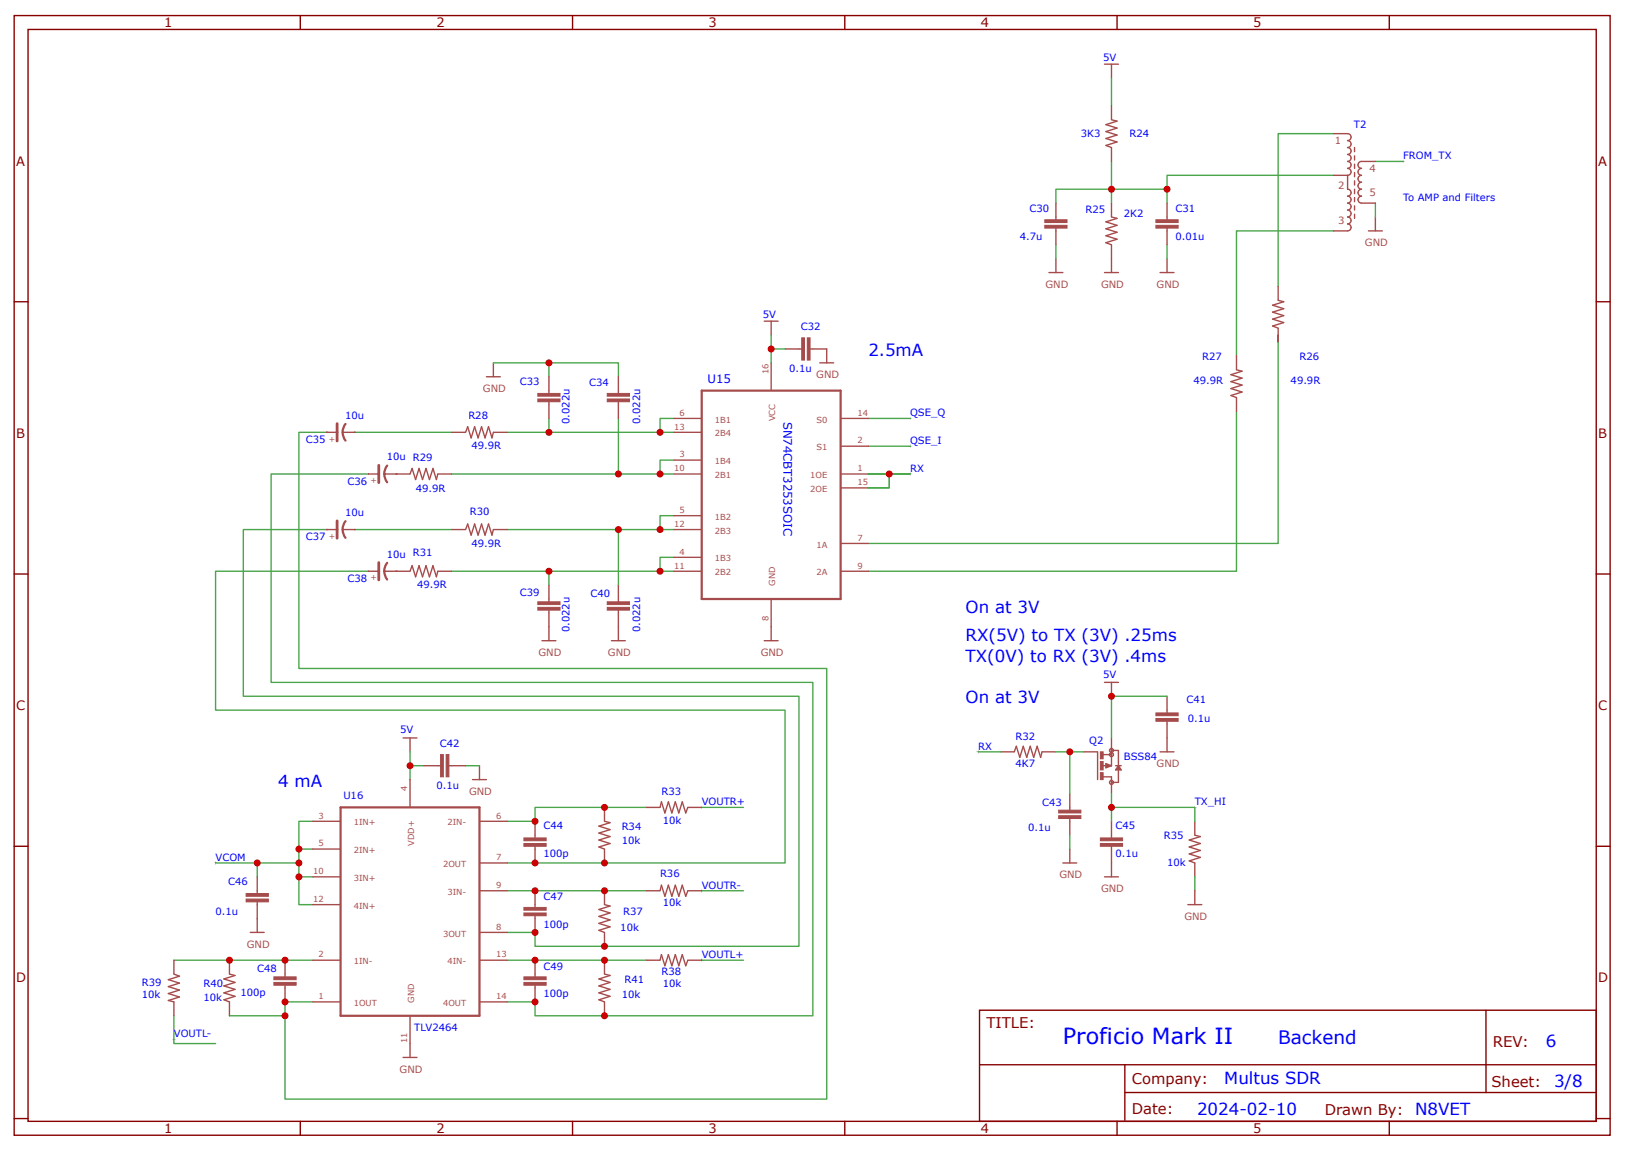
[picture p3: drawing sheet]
<svg xmlns="http://www.w3.org/2000/svg" width="297mm" height="210mm" viewBox="0 0 297 210" stroke-linecap="round" stroke-linejoin="round" font-family="sans-serif">
<g fill="none" stroke="#a54b4b" stroke-width=".25">
<path d="M200.1 11.6h2.5M201.3 11.6v2.5M201.3 19.2v2.4M191.2 36.8v3M201.3 26.8v2.4M201.3 36.8v2.5M201.3 21.7l1 .2-2 .7 2 .6-2 .6 2 .7-2 .6 2 .6-2 .6 1 .4M201.3 39.3l1 .2-2 .7 2 .6-2 .6 2 .7-2 .6 2 .6-2 .7 1 .3M211.4 36.8v3M241.6 24.2h2.5a.63 .63 0 0 1 .6 .6 .63 .63 0 0 1-.6 .7 .63 .63 0 0 1 .6 .6 .63 .63 0 0 1-.6 .6 .63 .63 0 0 1 .6 .6 .63 .63 0 0 1-.6 .7 .63 .63 0 0 1 .6 .6 .63 .63 0 0 1-.6 .6 .63 .63 0 0 1 .6 .7 .63 .63 0 0 1-.6 .6 .63 .63 0 0 1 .6 .6 .63 .63 0 0 1-.6 .7M241.6 31.7h2.4M244.1 31.7v2.6a.63 .63 0 0 1 .6 .6 .63 .63 0 0 1-.6 .6 .63 .63 0 0 1 .6 .7 .63 .63 0 0 1-.6 .6 .63 .63 0 0 1 .6 .6 .63 .63 0 0 1-.6 .6 .63 .63 0 0 1 .6 .7 .63 .63 0 0 1-.6 .6 .63 .63 0 0 1 .6 .6 .63 .63 0 0 1-.6 .7 .63 .63 0 0 1 .6 .6 .63 .63 0 0 1-.6 .6h-2.5"/>
<path d="M245.3 26.7v.8M245.3 28.2v.8M245.3 29.7v.8M245.3 31.2v.8M245.3 32.8v.7M245.3 34.3v.8M245.3 35.8v.7M245.3 37.3v.7M245.3 38.8v.7M246.6 29.2a.63 .63 0 0 0-.6 .7 .63 .63 0 0 0 .6 .6 .63 .63 0 0 0-.6 .6 .63 .63 0 0 0 .6 .7 .63 .63 0 0 0-.6 .6 .63 .63 0 0 0 .6 .6 .63 .63 0 0 0-.6 .6 .63 .63 0 0 0 .6 .7 .63 .63 0 0 0-.6 .6 .63 .63 0 0 0 .6 .6 .63 .63 0 0 0-.6 .7 .63 .63 0 0 0 .6 .6M246.6 29.2h2.5M246.6 36.8h2.5"/>
<path d="M249.1 39.3v2.5M138.4 58.2h2.5M139.7 58.2v2.5M190 49.4h2.5M191.2 41.3v3M191.2 46.8v2.6M200.1 49.4h2.5M201.3 44.4v5M210.1 49.4h2.5M211.4 41.3v3M211.4 46.8v2.6M231.5 54.4l1 .2-2 .7 2 .6-2 .6 2 .7-2 .6 2 .6-2 .6 1 .4"/>
<path d="M231.5 51.9v2.5M231.5 59.5v2.4M247.9 41.8h2.5M59.2 78.3h.1M59.2 78.3h1.9M62.1 78.3h.1M62.1 78.3h2.1M64.2 78.3h.1M81.8 78.3h2.5M84.3 78.3l.4-1 .6 2 .7-2 .6 2 .6-2 .6 2 .7-2 .6 2 .3-1M88.1 68.2h2.5M89.4 65.7v2.5"/>
<path d="M89.4 78.3h2.5M99.4 68.2v3M99.4 72.8v3M112 68.2v3M112 72.8v3M122.1 75.8h4.9M122.1 78.3h4.9M139.7 65.7v5M142.2 63.2h3M146.7 63.2h3v2.5M148.5 65.7h2.5M152.3 75.8h5"/>
<path d="M224 67l1 .2-2.1 .7 2.1 .6-2.1 .6 2.1 .6-2.1 .7 2.1 .6-2.1 .6 1.1 .4M224 64.5v2.4M224 72v2.5M59.2 95.9h.1M59.2 95.9h1.9M62.1 95.9h.1M62.1 95.9h2.1M64.2 95.9h.1M66.7 85.8h1.9M69.6 85.8h.1M69.6 85.8h4.6M71.7 85.8h.1"/>
<path d="M74.3 85.8l.3-1 .7 2 .6-2 .6 2 .7-2 .6 2 .6-2 .6 2 .3-1M79.3 85.8h2.5M81.8 95.9h2.5M84.3 95.9l.4-1 .6 2 .7-2 .6 2 .6-2 .6 2 .7-2 .6 2 .3-1M89.4 95.9h2.5M122.1 93.4h4.9M122.1 83.3h4.9M122.1 85.8h4.9M122.1 95.9h4.9M152.3 98.4h5M152.3 85.8h5M152.3 80.8h5"/>
<path d="M152.3 88.4h5M66.7 103.5h1.9M69.6 103.5h.1M69.6 103.5h4.6M71.7 103.5h.1M74.3 103.5l.3-1.1 .7 2.1 .6-2.1 .6 2.1 .7-2.1 .6 2.1 .6-2.1 .6 2.1 .3-1M79.3 103.5h2.5M98.2 116h2.5M99.4 106v3M99.4 110.5v5.5M110.7 116h2.6M112 106v3"/>
<path d="M112 110.5v5.5M122.1 100.9h4.9M122.1 103.5h4.9M138.4 116h2.5M139.7 108.6v7.4M152.3 103.5h5M73 133.6h2.5M74.3 133.6v2.6M76.8 138.7h3M81.3 138.7h3M86.8 138.7v2.5M181.2 136.2h2.5"/>
<path d="M183.7 136.2l.4-1.1 .6 2.1 .6-2.1 .7 2.1 .6-2.1 .6 2.1 .7-2.1 .6 2.1 .2-1M188.8 136.2h2.4M196.3 136.2h2.5M198.8 136.2v5M199.8 138.7h1.5M199.8 136.7h1.5M200.1 123.6h2.5M200.3 138.3l1 .4-1 .3zM200.8 138.7l-.4-.2v.3l.5-.1M201.3 123.6v2.5M201.3 133.6v5.1M201.3 135.9h1.3v5.8h-1.3"/>
<path d="M202.1 138.7h1M202.6 138.7l.5 .7h-1zM202.6 138.9l.2 .4h-.5zM210.1 136.2h2.5M211.4 126.1v3M211.4 130.6v5.6M46.6 158.8v3M56.7 148.7h4.9M56.7 153.8h4.9M56.7 158.8h4.9M74.3 141.2v4.9M85.6 141.2h2.5"/>
<path d="M86.9 148.7h5M86.9 156.3h5M96.9 148.7v3.1M96.9 153.3v3M109.5 146.2v2.5M109.5 153.8v2.5M109.5 148.7l1 .3-2 .6 2 .6-2 .7 2 .6-2 .6 2 .7-2 .6 1 .4M117 146.2h2.5M119.5 146.2l.3-1 .6 2 .7-2 .6 2 .6-2 .6 2 .7-2 .6 2 .4-1M124.6 146.2h2.5M192.5 156.3h2.5M193.8 143.7v3"/>
<path d="M193.8 148.2v3.1M193.8 153.8v2.5M199.8 140.7h1.5v3M200.1 158.8h2.5M201.3 148.7v3.1M201.3 153.3v5.5M216.4 151.3l1 .2-2 .6 2 .7-2 .6 2 .6-2 .6 2 .7-2 .6 1 .4M216.4 148.7v2.5M216.4 156.3v2.5M31.5 176.4l1 .4-2 .6 2 .6-2 .7 2 .6-2 .6 2 .7-2 .6 1 .2M31.5 173.9v2.5M41.6 176.4l1 .3-2 .6 2 .6-2 .6 2 .7-2 .6 2 .6-2 .7 1 .3"/>
<path d="M41.6 173.9v2.5M45.3 168.9h2.5M46.6 163.3v5.6M51.6 173.9v3M51.6 178.4v3M56.7 173.9h4.9M56.7 163.8h4.9M86.9 168.9h5M86.9 173.9h5M86.9 161.3h5M96.9 161.3v3M96.9 165.8v3.1"/>
<path d="M96.9 173.9v3M96.9 178.4v3M109.5 176.4l1 .3-2 .6 2 .6-2 .6 2 .7-2 .6 2 .6-2 .7 1 .3M109.5 161.3v2.5M109.5 168.9v2.5M109.5 173.9v2.5M109.5 163.8l1 .3-2 .6 2 .6-2 .7 2 .6-2 .6 2 .7-2 .6 1 .4M117 173.9h2.5M117 161.3h2.5M119.5 161.3l.3-1 .6 2 .7-2 .6 2 .6-2 .6 2 .7-2 .6 2 .4-1M119.5 173.9l.3-1 .6 2 .7-2 .6 2 .6-2 .6 2 .7-2 .6 2 .4-1M124.6 173.9h2.5"/>
<path d="M124.6 161.3h2.5M215.1 163.8h2.6M216.4 161.3v2.5M31.5 181.5v2.5M41.6 181.5v2.5M56.7 181.4h4.9M73 191.5h2.5M74.3 184v7.5M86.9 181.4h5M109.5 181.5v2.5"/>
<circle cx="201.3" cy="135.9" r=".35"/>
<circle cx="201.3" cy="136.7" r=".35"/>
<circle cx="201.3" cy="141.7" r=".35"/>
</g>
<g fill="none" stroke="#4ba54b" stroke-width=".25">
<path d="M201.3 14.1v5.1M191.2 36.8v-2.5h20.2v2.5M201.3 29.2v7.6M241.6 31.7h-30.2v2.6M241.6 24.2h-10.1v27.7M249.1 36.8v2.5M249.1 29.2h5M191.2 44.3v2.5M211.4 44.3v2.5M241.6 41.8h-17.6v22.7M59.2 78.3h-5.1v42.8h95.6v77.9h-98.1v-15M64.2 78.3h17.6"/>
<path d="M89.4 65.7h22.6v2.5M91.9 78.3h27.6M99.4 65.7v2.5M99.4 75.8v2.5M112 75.8v10M122.1 75.8h-2.6v2.5h2.6M139.7 60.7v5M139.7 63.2h2.5M157.3 75.8h7.5M224 74.5v29h-66.7M231.5 61.9v-1.2v37.7h-74.2M59.2 95.9h-15.1v30.2h100.6v45.3h-47.8v-2.5h-5"/>
<path d="M64.2 95.9h17.6M66.7 85.8h-17.6v37.8h98.1v60.4h-50.3v-2.6h-5M81.8 85.8h37.7M91.9 95.9h27.6M112 95.9v10.1M122.1 83.3h-2.6v2.5h2.6M122.1 93.4h-2.6v2.5h2.6M157.3 80.8h7.5M66.7 103.5h-27.7v25.1h103.2v27.7h-50.3M81.8 103.5h37.7M99.4 103.5v2.5M122.1 100.9h-2.6v2.6h2.6"/>
<path d="M74.3 138.7h2.5M74.3 136.2v5M84.3 138.7h2.5M177.2 136.2h4M191.2 136.2h5.1M193.8 136.2v7.5M211.4 126.1h-10.1v7.5M39 156.3h15.1M46.6 156.3v2.5M54.1 153.8h2.6M54.1 158.8h2.6M56.7 148.7h-2.6v15.1h2.6"/>
<path d="M117 146.2h-20.1v2.5h-5M127.1 146.2h7.5M193.8 151.3v2.5M201.3 146.2h15.1v2.5M201.3 143.7v5M216.4 158.8v2.5M31.5 173.9h25.2M91.9 161.3h25.1M91.9 173.9h25.1M127.1 161.3h7.5M127.1 173.9h7.5M31.5 184v5h7.5"/>
<path d="M56.7 181.4h-5.1v2.6h-10"/>
</g>
<g fill="#000">
<path d="M254.1 29v.5zM253.9 29.2h.5z"/>
<path d="M164.8 75.5v.5zM164.6 75.8h.5z"/>
<path d="M164.8 80.6v.5zM164.6 80.8h.5z"/>
<path d="M164.8 85.6v.5zM164.6 85.8h.5z"/>
<path d="M177.2 135.9v.5zM176.9 136.2h.5z"/>
<path d="M39 156v.5zM38.8 156.3h.5z"/>
<path d="M127.1 146v.5zM126.8 146.2h.5z"/>
<path d="M216.4 146v.5zM216.2 146.2h.5z"/>
<path d="M127.1 161.1v.5zM126.8 161.3h.5z"/>
<path d="M127.1 173.6v.5zM126.8 173.9h.5z"/>
<path d="M31.5 188v.5zM31.2 188.2h.5z"/>
</g>
<g fill="none" stroke="#800" stroke-width=".25">
<path d="M2.6 2.8h289v202.8h-289zM5.1 5.3h284v197.8h-284zM54.4 2.8v2.5M103.7 2.8v2.5M153 2.8v2.5M202.3 2.8v2.5M251.6 2.8v2.5M2.6 54.6h2.5M289.1 54.6h2.5M2.6 104h2.5M289.1 104h2.5M2.6 153.3h2.5"/>
<path d="M289.1 153.3h2.5M177.4 182.9h111.7v20.2h-111.7zM177.4 192.8h111.6M203.7 197.9h85.3M203.7 192.8v10.1M269.1 183v14.9M2.6 202.6h2.5M54.4 203.1v2.5M103.7 203.1v2.5M153 203.1v2.5M202.3 203.1v2.5M251.6 203.1v2.5"/>
<path d="M289.1 202.6h2.5"/>
</g>
<path d="M62.1 78.3l.1 .8 .4 .7M62.6 76.8l-.4 .7-.2 .8M127.1 70.7h25.2v37.8h-25.2zM62.1 95.9l.1 .8 .4 .7M62.6 94.4l-.4 .7-.2 .8M70.1 84.3a2.42 2.42 0 0 0 0 3M70.1 101.9a2.42 2.42 0 0 0 0 3M61.7 146.2h25.1v37.8h-25.1z" fill="none" stroke="#a54b4b" stroke-width=".4"/>
<g fill="#a54b4b" stroke="#a54b4b" stroke-width=".18">
<path d="M94.9 152.8h4v.5h-4z"/>
<path d="M94.9 151.8h4v.5h-4z"/>
<path d="M94.9 165.3h4v.5h-4z"/>
<path d="M94.9 164.3h4v.5h-4z"/>
<path d="M94.9 177.9h4v.5h-4z"/>
<path d="M94.9 176.9h4v.5h-4z"/>
<path d="M49.6 177.9h4v.5h-4z"/>
<path d="M49.6 176.9h4v.5h-4z"/>
<path d="M80.8 136.7h.5v4h-.5z"/>
<path d="M79.8 136.7h.5v4h-.5z"/>
<path d="M44.6 162.8h4v.5h-4z"/>
<path d="M44.6 161.8h4v.5h-4z"/>
<path d="M189.2 40.8h4.1v.5h-4.1z"/>
<path d="M189.2 39.8h4.1v.5h-4.1z"/>
<path d="M209.4 40.8h4v.5h-4z"/>
<path d="M209.4 39.8h4v.5h-4z"/>
<path d="M97.4 71.2h4v.6h-4z"/>
<path d="M97.4 72.3h4v.5h-4z"/>
<path d="M97.4 109h4v.5h-4z"/>
<path d="M97.4 110h4v.5h-4z"/>
<path d="M110 109h4v.5h-4z"/>
<path d="M110 110h4v.5h-4z"/>
<path d="M110 71.2h4v.6h-4z"/>
<path d="M110 72.3h4v.5h-4z"/>
<path d="M146.2 61.2h.5v4h-.5z"/>
<path d="M145.2 61.2h.5v4h-.5z"/>
<path d="M209.4 129.1h4v.5h-4z"/>
<path d="M209.4 130.1h4v.5h-4z"/>
<path d="M191.8 146.7h4v.5h-4z"/>
<path d="M191.8 147.7h4v.5h-4z"/>
<path d="M199.3 139.9h.5v1.3h-.5z"/>
<path d="M199.3 136.2h.5v1.2h-.5z"/>
<path d="M199.3 137.9h.5v1.5h-.5z"/>
<path d="M199.3 152.8h4v.5h-4z"/>
<path d="M199.3 151.8h4v.5h-4z"/>
</g>
<path d="M61.1 76.7v3.2M61.1 94.3v3.2M68.6 84.3v3.1M68.6 101.9v3.1" fill="none" stroke="#a54b4b" stroke-width=".5"/>
<path d="M157.3 85.8h3.8M164.8 85.8h-3.7v2.6h-3.8" fill="none" stroke="#080" stroke-width=".25"/>
<g fill="#c00">
<circle cx="54.1" cy="158.8" r=".63"/>
<circle cx="54.1" cy="156.3" r=".63"/>
<circle cx="54.1" cy="153.8" r=".63"/>
<circle cx="46.6" cy="156.3" r=".63"/>
<circle cx="99.4" cy="65.7" r=".63"/>
<circle cx="96.9" cy="148.7" r=".63"/>
<circle cx="109.5" cy="146.2" r=".63"/>
<circle cx="96.9" cy="156.3" r=".63"/>
<circle cx="109.5" cy="156.3" r=".63"/>
<circle cx="96.9" cy="161.3" r=".63"/>
<circle cx="109.5" cy="161.3" r=".63"/>
<circle cx="96.9" cy="168.9" r=".63"/>
<circle cx="109.5" cy="171.4" r=".63"/>
<circle cx="96.9" cy="173.9" r=".63"/>
<circle cx="109.5" cy="173.9" r=".63"/>
<circle cx="96.9" cy="181.4" r=".63"/>
<circle cx="109.5" cy="184" r=".63"/>
<circle cx="51.6" cy="173.9" r=".63"/>
<circle cx="41.6" cy="173.9" r=".63"/>
<circle cx="51.6" cy="181.4" r=".63"/>
<circle cx="51.6" cy="184" r=".63"/>
<circle cx="74.3" cy="138.7" r=".63"/>
<circle cx="139.7" cy="63.2" r=".63"/>
<circle cx="201.3" cy="34.3" r=".63"/>
<circle cx="211.4" cy="34.3" r=".63"/>
<circle cx="119.5" cy="78.3" r=".63"/>
<circle cx="99.4" cy="78.3" r=".63"/>
<circle cx="119.5" cy="85.8" r=".63"/>
<circle cx="112" cy="85.8" r=".63"/>
<circle cx="119.5" cy="95.9" r=".63"/>
<circle cx="112" cy="95.9" r=".63"/>
<circle cx="119.5" cy="103.5" r=".63"/>
<circle cx="99.4" cy="103.5" r=".63"/>
<circle cx="193.8" cy="136.2" r=".63"/>
<circle cx="201.3" cy="126.1" r=".63"/>
<circle cx="201.3" cy="146.2" r=".63"/>
<circle cx="161.1" cy="85.8" r=".63"/>
</g>
<text font-size="4" fill="#00f" x="192.5" y="189">Proficio Mark II</text>
<text font-size="3.4" fill="#00f" x="231.5" y="189">Backend</text>
<g font-size="3" fill="#00f">
<text x="157.3" y="64.5">2.5mA</text>
<text x="174.9" y="111">On at 3V</text>
<text x="174.9" y="116">RX(5V) to TX (3V) .25ms</text>
<text x="174.9" y="119.8">TX(0V) to RX (3V) .4ms</text>
<text x="174.9" y="127.4">On at 3V</text>
<text x="50.4" y="142.4">4 mA</text>
<text x="280" y="189.6">6</text>
<text x="221.8" y="196.4">Multus SDR</text>
<text x="281.5" y="196.9">3/8</text>
<text x="216.8" y="201.9">2024-02-10</text>
<text x="256.3" y="201.9">N8VET</text>
</g>
<g font-size="2.7" fill="#800">
<text x="178.7" y="186.2">TITLE:</text>
<text x="270.4" y="189.6">REV:</text>
<text x="205" y="196.3">Company:</text>
<text x="270.1" y="196.8">Sheet:</text>
<text x="205" y="201.8">Date:</text>
<text x="240" y="201.9">Drawn By:</text>
</g>
<g font-size="2.3" fill="#800">
<text x="29.7" y="5">1</text>
<text x="79" y="5">2</text>
<text x="128.4" y="5">3</text>
<text x="177.7" y="5">4</text>
<text x="227" y="5">5</text>
<text x="2.9" y="30">A</text>
<text x="289.5" y="30">A</text>
<text x="2.9" y="79.3">B</text>
<text x="289.5" y="79.3">B</text>
<text x="2.9" y="128.6">C</text>
<text x="289.5" y="128.6">C</text>
<text x="2.9" y="177.9">D</text>
<text x="289.5" y="177.9">D</text>
<text x="29.7" y="205.2">1</text>
<text x="79" y="205.2">2</text>
<text x="128.4" y="205.2">3</text>
<text x="177.7" y="205.2">4</text>
<text x="227" y="205.2">5</text>
</g>
<g font-size="2.1" fill="#00f">
<text x="128.2" y="69.4">U15</text>
<text x="141.9" y="76.4" transform="rotate(90 141.9 76.4)">SN74CBT3253SOIC</text>
</g>
<g font-size="1.8" fill="#00f">
<text x="199.8" y="11">5V</text>
<text x="245.2" y="23.2">T2</text>
<text x="195.8" y="24.9">3K3</text>
<text x="204.6" y="24.9">R24</text>
<text x="254.1" y="28.9">FROM_TX</text>
<text x="186.5" y="38.5">C30</text>
<text x="196.6" y="38.6">R25</text>
<text x="203.6" y="39.3">2K2</text>
<text x="212.9" y="38.5">C31</text>
<text x="254.1" y="36.3">To AMP and Filters</text>
<text x="184.7" y="43.5">4.7u</text>
<text x="212.9" y="43.5">0.01u</text>
<text x="138.2" y="57.6">5V</text>
<text x="145.1" y="59.9">C32</text>
<text x="217.8" y="65.2">R27</text>
<text x="235.4" y="65.2">R26</text>
<text x="94.1" y="69.7">C33</text>
<text x="106.7" y="69.9">C34</text>
<text x="142.9" y="67.4">0.1u</text>
<text x="216.2" y="69.5">49.9R</text>
<text x="233.8" y="69.5">49.9R</text>
<text x="62.5" y="75.8">10u</text>
<text x="84.8" y="75.9">R28</text>
<text x="103.1" y="76.8" transform="rotate(-90 103.1 76.8)">0.022u</text>
<text x="116" y="76.8" transform="rotate(-90 116 76.8)">0.022u</text>
<text x="164.8" y="75.4">QSE_Q</text>
<text x="55.4" y="80.2">C35</text>
<text x="70" y="83.4">10u</text>
<text x="74.8" y="83.4">R29</text>
<text x="85.4" y="81.4">49.9R</text>
<text x="164.8" y="80.5">QSE_I</text>
<text x="62.9" y="87.8">C36</text>
<text x="75.3" y="89.2">49.9R</text>
<text x="164.8" y="85.5">RX</text>
<text x="62.5" y="93.4">10u</text>
<text x="85.1" y="93.2">R30</text>
<text x="55.4" y="97.8">C37</text>
<text x="70" y="101">10u</text>
<text x="74.8" y="100.8">R31</text>
<text x="85.4" y="99">49.9R</text>
<text x="62.9" y="105.4">C38</text>
<text x="75.6" y="106.5">49.9R</text>
<text x="94.1" y="107.9">C39</text>
<text x="107" y="108.2">C40</text>
<text x="103.1" y="114.5" transform="rotate(-90 103.1 114.5)">0.022u</text>
<text x="116" y="114.5" transform="rotate(-90 116 114.5)">0.022u</text>
<text x="199.8" y="122.7">5V</text>
<text x="214.9" y="127.3">C41</text>
<text x="215.1" y="130.8">0.1u</text>
<text x="72.5" y="132.8">5V</text>
<text x="79.6" y="135.3">C42</text>
<text x="177.2" y="135.8">RX</text>
<text x="184" y="134">R32</text>
<text x="197.3" y="134.7">Q2</text>
<text x="203.6" y="137.7">BSS84</text>
<text x="79" y="142.9">0.1u</text>
<text x="184" y="139">4K7</text>
<text x="62.2" y="144.7">U16</text>
<text x="119.8" y="144">R33</text>
<text x="120.1" y="149.3">10k</text>
<text x="127.1" y="145.9">VOUTR+</text>
<text x="188.7" y="145.9">C43</text>
<text x="216.4" y="145.9">TX_HI</text>
<text x="39" y="155.9">VCOM</text>
<text x="98.4" y="155.2">100p</text>
<text x="98.4" y="150.2">C44</text>
<text x="112.6" y="152.8">10k</text>
<text x="112.6" y="150.3">R34</text>
<text x="186.2" y="150.4">0.1u</text>
<text x="202.1" y="155.2">0.1u</text>
<text x="202.1" y="150.2">C45</text>
<text x="210.8" y="151.9">R35</text>
<text x="41.3" y="160.2">C46</text>
<text x="119.5" y="158.9">R36</text>
<text x="127.1" y="161">VOUTR-</text>
<text x="211.4" y="156.8">10k</text>
<text x="39" y="165.8">0.1u</text>
<text x="98.4" y="163">C47</text>
<text x="112.9" y="165.6">R37</text>
<text x="120.1" y="164.1">10k</text>
<text x="98.4" y="168">100p</text>
<text x="112.4" y="168.7">10k</text>
<text x="127.1" y="173.5">VOUTL+</text>
<text x="25.7" y="178.5">R39</text>
<text x="36.9" y="178.7">R40</text>
<text x="46.6" y="176.1">C48</text>
<text x="98.4" y="175.6">C49</text>
<text x="113.1" y="177.9">R41</text>
<text x="119.8" y="176.5">R38</text>
<text x="120.1" y="178.7">10k</text>
<text x="25.7" y="180.7">10k</text>
<text x="36.9" y="181.2">10k</text>
<text x="43.6" y="180.4">100p</text>
<text x="98.4" y="180.6">100p</text>
<text x="112.6" y="180.7">10k</text>
<text x="31.5" y="187.9">VOUTL-</text>
<text x="75" y="186.7">TLV2464</text>
</g>
<g font-size="1.8" fill="#a54b4b">
<text x="241.8" y="26.1">1</text>
<text x="242.4" y="34.3">2</text>
<text x="248.1" y="35.6">5</text>
<text x="248.1" y="31.2">4</text>
<text x="242.4" y="40.6">3</text>
<text x="247.2" y="44.6">GND</text>
<text x="189.4" y="52.2">GND</text>
<text x="199.4" y="52.2">GND</text>
<text x="209.5" y="52.2">GND</text>
<text x="87.5" y="71">GND</text>
<text x="147.9" y="68.5">GND</text>
<text x="97.5" y="118.8">GND</text>
<text x="110.1" y="118.8">GND</text>
<text x="137.8" y="118.8">GND</text>
<text x="85" y="144">GND</text>
<text x="209.5" y="138.9">GND</text>
<text x="191.9" y="159.1">GND</text>
<text x="199.4" y="161.6">GND</text>
<text x="214.5" y="166.6">GND</text>
<text x="44.7" y="171.7">GND</text>
<text x="72.4" y="194.3">GND</text>
</g>
<g font-size="1.5" fill="#a54b4b">
<text x="139.2" y="67.7" transform="rotate(-90 139.2 67.7)">16</text>
<text x="122.1" y="77.8">13</text>
<text x="123.1" y="75.3">6</text>
<text x="129.5" y="76.5">1B1</text>
<text x="140.4" y="76.3" transform="rotate(-90 140.4 76.3)">VCC</text>
<text x="147.9" y="76.5">S0</text>
<text x="155.3" y="75.3">14</text>
<text x="123.1" y="82.8">3</text>
<text x="129.5" y="79">2B4</text>
<text x="147.9" y="81.6">S1</text>
<text x="155.3" y="80.3">2</text>
<text x="122.1" y="85.3">10</text>
<text x="129.5" y="84.1">1B4</text>
<text x="129.5" y="86.6">2B1</text>
<text x="146.8" y="86.6">1OE</text>
<text x="146.8" y="89.1">2OE</text>
<text x="155.3" y="85.3">1</text>
<text x="155.3" y="87.9">15</text>
<text x="122.1" y="95.4">12</text>
<text x="123.1" y="92.9">5</text>
<text x="129.5" y="94.1">1B2</text>
<text x="123.1" y="100.4">4</text>
<text x="129.5" y="101.7">1B3</text>
<text x="129.5" y="96.6">2B3</text>
<text x="147.9" y="99.2">1A</text>
<text x="155.3" y="97.9">7</text>
<text x="122.1" y="103">11</text>
<text x="129.5" y="104.2">2B2</text>
<text x="140.4" y="106.1" transform="rotate(-90 140.4 106.1)">GND</text>
<text x="147.9" y="104.2">2A</text>
<text x="155.3" y="103">9</text>
<text x="139.2" y="112.5" transform="rotate(-90 139.2 112.5)">8</text>
<text x="73.8" y="143.2" transform="rotate(-90 73.8 143.2)">4</text>
<text x="57.7" y="148.2">3</text>
<text x="64.1" y="149.5">1IN+</text>
<text x="81" y="149.5">2IN-</text>
<text x="89.9" y="148.2">6</text>
<text x="57.7" y="153.3">5</text>
<text x="64.1" y="154.5">2IN+</text>
<text x="75" y="153.2" transform="rotate(-90 75 153.2)">VDD+</text>
<text x="89.9" y="155.8">7</text>
<text x="56.7" y="158.3">10</text>
<text x="64.1" y="159.5">3IN+</text>
<text x="80.3" y="157">2OUT</text>
<text x="89.9" y="160.8">9</text>
<text x="56.7" y="163.3">12</text>
<text x="64.1" y="164.6">4IN+</text>
<text x="81" y="162.1">3IN-</text>
<text x="57.7" y="173.4">2</text>
<text x="80.3" y="169.6">3OUT</text>
<text x="89.9" y="168.4">8</text>
<text x="89.9" y="173.4">13</text>
<text x="64.1" y="174.6">1IN-</text>
<text x="81" y="174.6">4IN-</text>
<text x="57.7" y="180.9">1</text>
<text x="64.1" y="182.2">1OUT</text>
<text x="75" y="181.6" transform="rotate(-90 75 181.6)">GND</text>
<text x="80.3" y="182.2">4OUT</text>
<text x="89.9" y="180.9">14</text>
<text x="73.8" y="188.9" transform="rotate(-90 73.8 188.9)">11</text>
</g>
<g font-size="1.4" fill="#a54b4b">
<text x="59.6" y="80">+</text>
<text x="67.1" y="87.5">+</text>
<text x="59.6" y="97.6">+</text>
<text x="67.1" y="105.1">+</text>
</g>
</svg>
